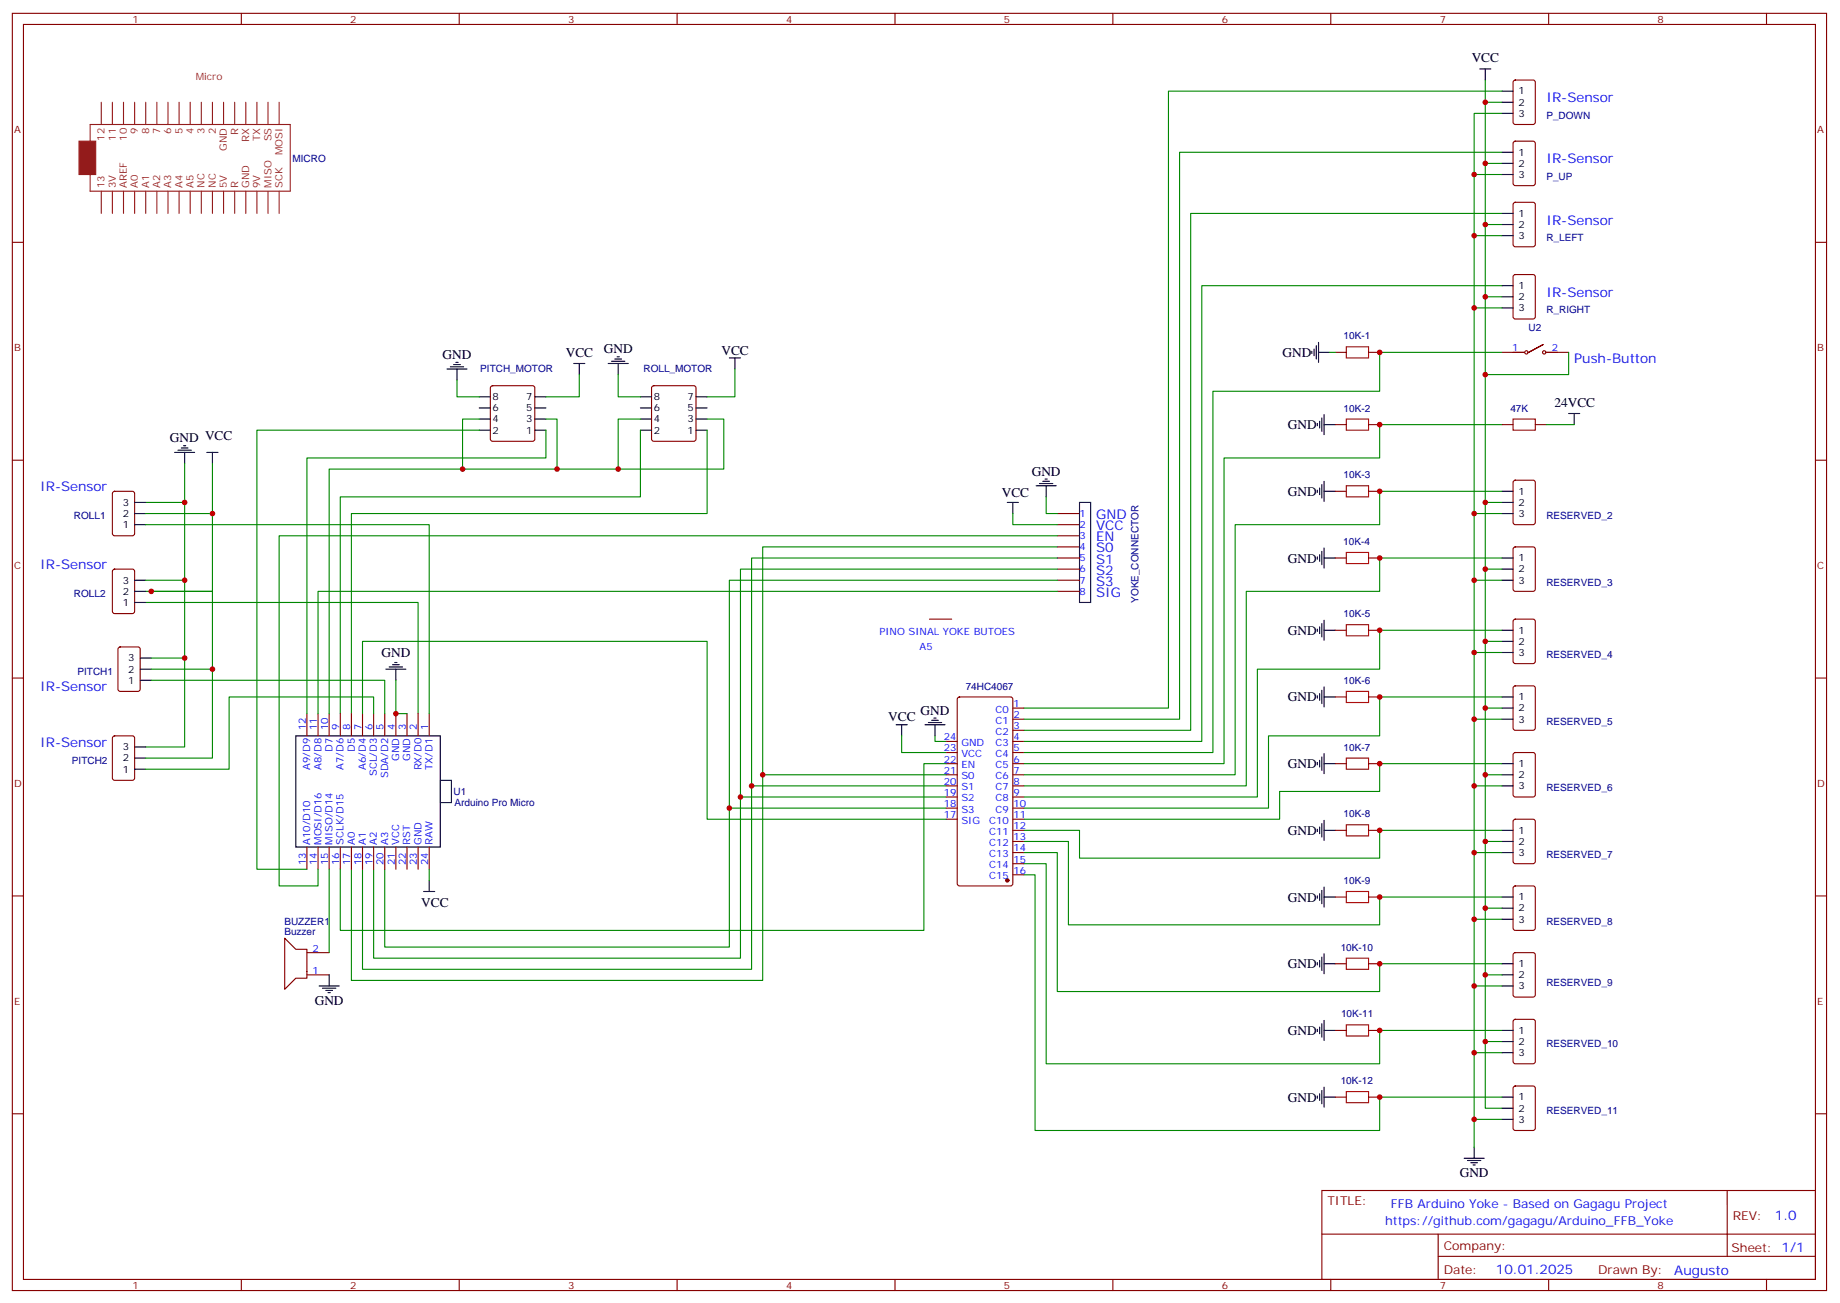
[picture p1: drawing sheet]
<svg xmlns="http://www.w3.org/2000/svg" width="584mm" height="414mm" viewBox="0 0 584 414" stroke-linecap="round" stroke-linejoin="round" font-family="sans-serif">
<g fill="none" stroke="#870000" stroke-width=".35">
<path d="M3.9 4.2h575.7v405.4h-575.7zM7.4 7.8h568.7v398.2h-568.7zM76.6 4.2v3.6M145.7 4.2v3.6M214.9 4.2v3.6M284 4.2v3.6M353.2 4.2v3.6M422.3 4.2v3.6M491.5 4.2v3.6M560.6 4.2v3.6M480.4 25.6l.5-.2h5.6l.7 .4v13l-.4 .7h-5.9l-.7-.5v-12.9zM480.4 45l.5-.2h5.6l.7 .4v13l-.4 .7h-5.9l-.7-.4v-13z"/>
<path d="M3.9 76.9h3.5M480.4 64.4l.5-.2h5.6l.7 .4v13l-.4 .7h-5.9l-.7-.4v-13zM576.1 76.9h3.5M480.4 87.3l.5-.2h5.6l.7 .5v12.9l-.4 .7h-5.9l-.7-.4v-13zM423.7 111.8h3.5M434.3 111.8h3.5M476.6 111.8h7.1M489.7 109.4l-4.6 2.4 4.6-2.4M490.7 111.8h7.1M155.8 122.6l.5-.2h12.7l.5 .2 .2 .5v16.2l-.2 .5-.5 .3h-12.7l-.5-.3-.2-.5v-16.2zM207 122.6l.5-.2h12.7l.5 .2 .2 .5v16.2l-.3 .5-.4 .3h-12.7l-.5-.3-.2-.5v-16.2zM423.7 134.8h3.5"/>
<path d="M434.3 134.8h3.5M476.6 134.8h3.6M487.2 134.8h3.5M3.9 146h3.5M35.9 156.1l.5-.2h5.6l.7 .5v12.9l-.4 .7h-5.9l-.7-.4v-13zM423.7 155.9h3.5M434.3 155.9h3.5M480.4 152.6l.5-.2h5.6l.7 .4v13l-.4 .7h-5.9l-.7-.5v-12.9zM576.1 146h3.5M335.5 163h7.1M335.5 166.5h7.1M335.5 170h7.1"/>
<path d="M335.5 173.6h7.1M335.5 177.1h7.1M423.7 177.1h3.5M434.3 177.1h3.5M480.4 173.8l.5-.2h5.6l.7 .4v13l-.4 .6-5.9 .1-.7-.5v-12.9zM35.9 180.8l.5-.2h5.6l.7 .5v12.9l-.4 .7h-5.9l-.7-.4v-13zM295 196.5h7M335.5 180.6h7.1M335.5 184.1h7.1M335.5 187.7h7.1M480.4 196.7l.5-.2h5.6l.7 .4v13l-.4 .7h-5.9l-.7-.5v-12.9zM3.9 215.2h3.5"/>
<path d="M37.7 205.5l.4-.2h5.7l.6 .4 .1 13-.5 .7h-5.9l-.6-.4-.1-13zM423.7 200h3.5M434.3 200h3.5M480.4 217.9l.5-.2h5.6l.7 .4v13l-.4 .6-5.9 .1-.7-.5v-12.9zM576.1 215.2h3.5M35.9 233.7l.5-.2h5.6l.7 .5v12.9l-.4 .7h-5.9l-.7-.4v-13zM97.4 226.5v7M100.9 226.5v7M104.5 226.5v7M108 226.5v7M111.5 226.5v7M115 226.5v7"/>
<path d="M118.6 226.5v7M122.1 226.5v7M125.6 226.5v7M129.2 226.5v7M132.7 226.5v7M136.2 226.5v7M300.2 235.3h3.6M300.2 238.8h3.6M304 221.4l.5-.2h16.2l.7 .4v58.9l-.4 .6-16.5 .1-.7-.5v-58.8zM321.4 224.7h3.5M321.4 228.2h3.5M321.4 231.8h3.5"/>
<path d="M321.4 235.3h3.5M321.4 238.8h3.5M423.7 221.2h3.5M434.3 221.2h3.5M480.4 239l.5-.2h5.6l.7 .5v12.9l-.4 .7h-5.9l-.7-.4v-13zM300.2 242.4h3.6M300.2 245.9h3.6M300.2 249.4h3.6M300.2 252.9h3.6M300.2 256.5h3.6M300.2 260h3.6M321.4 242.4h3.5"/>
<path d="M321.4 245.9h3.5M321.4 249.4h3.5M321.4 252.9h3.5M321.4 256.5h3.5M321.4 260h3.5M423.7 242.4h3.5M434.3 242.4h3.5M97.4 268.8v7.1M100.9 268.8v7.1M104.5 268.8v7.1M108 268.8v7.1M111.5 268.8v7.1"/>
<path d="M115 268.8v7.1M118.6 268.8v7.1M122.1 268.8v7.1M125.6 268.8v7.1M129.2 268.8v7.1M132.7 268.8v7.1M136.2 268.8v7.1M321.4 263.5h3.5M321.4 267.1h3.5M321.4 270.6h3.5M321.4 274.1h3.5M321.4 277.6h3.5"/>
<path d="M423.7 263.5h3.5M434.3 263.5h3.5M480.4 260.2l.5-.2h5.6l.7 .4v13l-.4 .7h-5.9l-.7-.5v-12.9zM3.9 284.3h3.5M90.3 297.7l3.6 3.6h3.5v9.1h-3.5l-3.6 3.6zM423.7 284.7h3.5M434.3 284.7h3.5M480.4 281.4l.5-.2h5.6l.7 .4v13l-.4 .6-5.9 .1-.7-.5v-12.9zM576.1 284.3h3.5M97.4 309.4h7.1M97.4 302.3h7.1M423.7 305.9h3.5"/>
<path d="M434.3 305.9h3.5M480.4 302.5l.5-.2h5.6l.7 .5v12.9l-.4 .7h-5.9l-.7-.4v-13zM423.7 327h3.5M434.3 327h3.5M480.4 323.7l.5-.2h5.6l.7 .4v13l-.4 .7h-5.9l-.7-.5v-12.9zM3.9 353.5h3.5M423.7 348.2h3.5M434.3 348.2h3.5M480.4 344.9l.5-.2h5.6l.7 .4v13l-.4 .6-5.9 .1-.7-.5v-12.9zM576.1 353.5h3.5M419.5 377.8h156.6v28.2h-156.6zM548.1 377.8v20.9"/>
<path d="M419.5 391.7h156.5M456.4 398.7h119.6M456.4 391.7v14.1M76.6 406v3.6M145.7 406v3.6M214.9 406v3.6M284 406v3.6M353.2 406v3.6M422.3 406v3.6M491.5 406v3.6M560.6 406v3.6"/>
<circle cx="484.4" cy="111.8" r=".53"/>
<circle cx="490" cy="111.8" r=".53"/>
</g>
<g fill="none" stroke="#000" stroke-width=".35">
<path d="M469.6 21.9h3.5M471.3 21.9v3.5M476.6 36h3.6M476.6 28.9h3.6M476.6 32.5h3.6M476.6 55.4h3.6M476.6 48.3h3.6M476.6 51.9h3.6M476.6 74.8h3.6M476.6 67.7h3.6M476.6 71.3h3.6M476.6 97.7h3.6"/>
<path d="M476.6 90.7h3.6M476.6 94.2h3.6M141.9 117.1h6.3M142.9 116.4h4.2M144 115.7h2.1M144.7 115h.7M145 117.1v3.5M182.1 115.4h3.5M183.8 115.4v3.5M193 115.4h6.4M194.1 114.7h4.2M195.1 113.9h2.1"/>
<path d="M195.8 113.2h.7M196.2 115.4v3.5M231.5 113.6h3.5M233.2 113.6v3.5M416.3 111.5v.7M417 110.8v2.1M417.7 109.7v4.2M418.4 111.8h3.6M418.4 108.7v6.3M152.1 136.5h3.5M152.1 133h3.5M152.1 129.5h3.5"/>
<path d="M152.1 125.9h3.5M169.7 136.5h3.5M169.7 133h3.5M169.7 129.5h3.5M169.7 125.9h3.5M203.2 136.5h3.6M203.2 133h3.6M203.2 129.5h3.6M203.2 125.9h3.6M220.9 136.5h3.5M220.9 133h3.5M220.9 129.5h3.5"/>
<path d="M220.9 125.9h3.5M418.1 134.4v.7M418.8 133.7v2.1M419.5 132.6v4.3M420.2 131.6v6.3M420.2 134.8h3.5M497.8 131.2h3.5M499.6 131.2v3.6M42.7 159.5h3.5M55.4 143.6h6.4M56.5 142.9h4.2M57.5 142.2h2.2"/>
<path d="M58.2 141.5h.7M58.6 143.6v3.5M65.7 143.6h3.5M67.4 143.6v3.5M319.7 159.5h3.5M321.4 159.5v3.5M328.8 154.2h6.4M329.9 153.5h4.2M330.9 152.8h2.2M331.6 152h.8M332 154.2v3.5M342.6 159.5h3.5v31.7h-3.5z"/>
<path d="M418.1 155.6v.7M418.8 154.9v2.1M419.5 153.8v4.2M420.2 152.8v6.3M420.2 155.9h3.5M476.6 159.5h3.6M476.6 155.9h3.6M42.7 166.5h3.5M42.7 163h3.5M418.1 176.7v.7M418.8 176v2.2M419.5 175v4.2"/>
<path d="M420.2 173.9v6.4M420.2 177.1h3.5M476.6 163h3.6M476.6 177.1h3.6M42.7 184.1h3.5M42.7 191.2h3.5M42.7 187.7h3.5M418.1 199.7v.7M418.8 199v2.1M419.5 197.9v4.2M420.2 196.8v6.4M476.6 184.1h3.6"/>
<path d="M476.6 180.6h3.6M44.5 212.4h3.5M44.5 208.8h3.5M44.5 215.9h3.5M122.4 212.4h6.4M123.5 211.7h4.2M124.6 211h2.1M125.3 210.3h.7M125.6 212.4v3.5M419.5 219.1v4.2M420.2 218v6.4M420.2 200h3.5"/>
<path d="M476.6 207.1h3.6M476.6 200h3.6M476.6 203.6h3.6M42.7 237.1h3.5M93.9 233.5h45.8v35.3h-45.8zM284.4 230h3.5M286.1 230v3.5M293.5 230h6.4M294.6 229.3h4.2M295.7 228.6h2.1M296.4 227.9h.7M296.7 230v3.5"/>
<path d="M418.1 220.8v.7M418.8 220.1v2.1M420.2 239.2v6.3M420.2 221.2h3.5M476.6 228.2h3.6M476.6 221.2h3.6M476.6 224.7h3.6M42.7 244.1h3.5M42.7 240.6h3.5M139.7 247.6h3.6v7.1h-3.6zM418.1 242v.7M418.8 241.3v2.1"/>
<path d="M419.5 240.2v4.3M420.2 242.4h3.5M476.6 242.4h3.6M476.6 249.4h3.6M476.6 245.9h3.6M136.2 279.4v3.5M418.1 263.2v.7M418.8 262.5v2.1M419.5 261.4v4.2M420.2 260.3v6.4M420.2 263.5h3.5M476.6 263.5h3.6"/>
<path d="M476.6 270.6h3.6M476.6 267.1h3.6M134.4 282.9h3.6M418.1 284.3v.7M418.8 283.6v2.1M419.5 282.6v4.2M420.2 281.5v6.4M420.2 284.7h3.5M476.6 284.7h3.6M476.6 291.7h3.6M476.6 288.2h3.6M101.3 312.9h6.3"/>
<path d="M102.3 313.6h4.3M103.4 314.3h2.1M104.1 315h.7M104.5 309.4v3.5M418.1 305.5v.7M418.8 304.8v2.1M419.5 303.7v4.3M420.2 302.7v6.3M420.2 305.9h3.5M476.6 305.9h3.6M476.6 312.9h3.6M476.6 309.4h3.6"/>
<path d="M418.1 326.7v.7M418.8 326v2.1M419.5 324.9v4.2M420.2 323.8v6.4M420.2 327h3.5M476.6 327h3.6M476.6 334.1h3.6M476.6 330.6h3.6M418.1 347.8v.7M418.8 347.1v2.1M419.5 346.1v4.2M420.2 345v6.4"/>
<path d="M420.2 348.2h3.5M476.6 348.2h3.6M476.6 355.2h3.6M476.6 351.7h3.6M464.6 367.6h6.4M465.7 368.3h4.2M466.8 369h2.1M467.5 369.7h.7M467.8 364.1v3.5"/>
</g>
<circle cx="319.7" cy="279.4" r=".53" fill="#870000" stroke="#870000" stroke-width=".35"/>
<g fill="none" stroke="#008700" stroke-width=".35">
<path d="M471.3 25.4v326.3h5.3M471.3 32.5h5.3M476.6 36h-8.8v328.1M476.6 28.9h-105.8v195.8h-45.9M467.8 55.4h8.8M471.3 51.9h5.3M476.6 48.3h-102.3v179.9h-49.4M467.8 74.8h8.8M471.3 71.3h5.3M476.6 67.7h-98.7v164.1h-53M467.8 97.7h8.8M471.3 94.2h5.3"/>
<path d="M476.6 90.7h-95.2v144.6h-56.5M183.8 118.9v7h-10.6M196.2 118.9v7h7M233.2 117.1v8.8h-8.8M422 111.8h1.7M476.6 111.8h-38.8v12.4h-52.9v114.6h-60M497.8 111.8v7.1h-26.5M145 120.6v5.3h7.1M152.1 133h-5.3v15.9h30v-15.9h-3.6M152.1 136.5h-70.6v139.4h15.9M173.2 136.5v8.8h-75.8v81.2M203.2 136.5v21.2h-95.2v68.8"/>
<path d="M203.2 133h-7v15.9h-19.4M224.4 136.5v26.5h-112.9v63.5M224.4 133h5.3v15.9h-33.5M476.6 134.8h-38.8v10.5h-49.4v97.1h-63.5M490.7 134.8h8.9M46.2 159.5h12.4v49.3M58.6 147.1v12.4M67.4 147.1v40.6h-19.4M146.8 148.9h-42.3v77.6M332 157.7v5.3h3.5M471.3 159.5h5.3M476.6 155.9h-38.8v10.6h-45.8v79.4h-67.1"/>
<path d="M46.2 166.5h90v60M46.2 163h21.2M321.4 163v3.5h14.1M335.5 177.1h-97v130.5h-123.5v-31.7M335.5 173.6h-93.5v72.3M335.5 170h-246.9v111.2h12.3v-5.3M467.8 163h8.8M476.6 177.1h-38.8v10.6h-42.3v61.7h-70.6M46.2 191.2h86.5v35.3M46.2 187.7h21.2v24.7M46.2 184.1h12.4M335.5 180.6h-100.5v72.3h65.2"/>
<path d="M335.5 184.1h-104v116.5h-109.4v-24.7M335.5 187.7h-234.6v38.8M467.8 184.1h8.8M471.3 180.6h5.3M48 208.8h10.6v28.3h-12.4M48 212.4h19.4v28.2h-21.2M48 215.9h74.1v10.6M125.6 215.9v10.6h3.6M467.8 207.1h8.8M471.3 203.6h5.3M476.6 200h-38.8v12.4h-38.8v40.5h-74.1M115 226.5v-22.9h109.4v56.4h75.8"/>
<path d="M118.6 226.5v-5.3h-45.9v22.9h-26.5M286.1 233.5v5.3h14.1M296.7 233.5v1.8h3.5M467.8 228.2h8.8M471.3 224.7h5.3M476.6 221.2h-38.8v12.3h-35.2v23h-77.7M231.5 256.5h68.7M235 252.9v51.2h-116.4v-28.2M238.5 249.4h61.7M300.2 245.9h-58.2v65.2h-130.5v-35.2M300.2 242.4h-7v52.9h-185.2v-19.4M467.8 249.4h8.8"/>
<path d="M471.3 245.9h5.3M476.6 242.4h-38.8v8.8h-31.7v8.8h-81.2M104.5 275.9v26.4M136.2 275.9v3.5M324.9 277.6h3.6v81.2h109.3v-10.6h38.8M324.9 274.1h7.1v63.5h105.8v-10.6h38.8M324.9 270.6h10.6v44.1h102.3v-8.8h38.8M324.9 267.1h14.2v26.4h98.7v-8.8h38.8M324.9 263.5h17.7v8.8h95.2v-8.8h38.8M467.8 270.6h8.8M471.3 267.1h5.3M467.8 291.7h8.8"/>
<path d="M471.3 288.2h5.3M467.8 312.9h8.8M471.3 309.4h5.3M467.8 334.1h8.8M471.3 330.6h5.3M467.8 355.2h8.8"/>
</g>
<g fill="none" stroke="#a10000" stroke-width=".35">
<path d="M427.2 110.1h7.1v3.5h-7.1zM427.2 133h7.1v3.5h-7.1zM480.2 133h7v3.5h-7zM427.2 154.2h7.1v3.5h-7.1zM427.2 175.3h7.1v3.6h-7.1zM427.2 198.3h7.1v3.5h-7.1zM427.2 219.4h7.1v3.6h-7.1zM427.2 240.6h7.1v3.5h-7.1zM427.2 261.8h7.1v3.5h-7.1zM427.2 282.9h7.1v3.6h-7.1zM427.2 304.1h7.1v3.5h-7.1zM427.2 325.3h7.1v3.5h-7.1z"/>
<path d="M427.2 346.4h7.1v3.6h-7.1z"/>
</g>
<g fill="none" stroke="#8c2424" stroke-width=".35">
<path d="M28.6 39.5h63.5v21.2h-63.5zM32.1 32.5v7M35.7 32.5v7M39.2 32.5v7M42.7 32.5v7M46.2 32.5v7M49.8 32.5v7M53.3 32.5v7M56.8 32.5v7M60.4 32.5v7M63.9 32.5v7M67.4 32.5v7"/>
<path d="M70.9 32.5v7M74.5 32.5v7M78 32.5v7M81.5 32.5v7M85.1 32.5v7M88.6 32.5v7M32.1 60.7v7M35.7 60.7v7M39.2 60.7v7M42.7 60.7v7M46.2 60.7v7M49.8 60.7v7"/>
<path d="M53.3 60.7v7M56.8 60.7v7M60.4 60.7v7M63.9 60.7v7M67.4 60.7v7M70.9 60.7v7M74.5 60.7v7M78 60.7v7M81.5 60.7v7M85.1 60.7v7M88.6 60.7v7"/>
</g>
<path d="M25.1 44.8h5.3v10.6h-5.3z" fill="#8c2424" stroke="#8c2424" stroke-width=".35"/>
<g fill="#c00">
<circle cx="235" cy="252.9" r=".88"/>
<circle cx="467.8" cy="355.2" r=".88"/>
<circle cx="467.8" cy="334.1" r=".88"/>
<circle cx="467.8" cy="312.9" r=".88"/>
<circle cx="467.8" cy="291.7" r=".88"/>
<circle cx="467.8" cy="270.6" r=".88"/>
<circle cx="467.8" cy="249.4" r=".88"/>
<circle cx="467.8" cy="228.2" r=".88"/>
<circle cx="467.8" cy="207.1" r=".88"/>
<circle cx="467.8" cy="184.1" r=".88"/>
<circle cx="467.8" cy="163" r=".88"/>
<circle cx="467.8" cy="97.7" r=".88"/>
<circle cx="467.8" cy="74.8" r=".88"/>
<circle cx="467.8" cy="55.4" r=".88"/>
<circle cx="471.3" cy="330.6" r=".88"/>
<circle cx="471.3" cy="309.4" r=".88"/>
<circle cx="471.3" cy="288.2" r=".88"/>
<circle cx="471.3" cy="267.1" r=".88"/>
<circle cx="471.3" cy="245.9" r=".88"/>
<circle cx="471.3" cy="224.7" r=".88"/>
<circle cx="471.3" cy="203.6" r=".88"/>
<circle cx="471.3" cy="180.6" r=".88"/>
<circle cx="471.3" cy="159.5" r=".88"/>
<circle cx="471.3" cy="94.2" r=".88"/>
<circle cx="471.3" cy="71.3" r=".88"/>
<circle cx="471.3" cy="51.9" r=".88"/>
<circle cx="471.3" cy="32.5" r=".88"/>
<circle cx="437.8" cy="348.2" r=".88"/>
<circle cx="437.8" cy="327" r=".88"/>
<circle cx="437.8" cy="305.9" r=".88"/>
<circle cx="437.8" cy="284.7" r=".88"/>
<circle cx="437.8" cy="263.5" r=".88"/>
<circle cx="437.8" cy="242.4" r=".88"/>
<circle cx="437.8" cy="221.2" r=".88"/>
<circle cx="437.8" cy="200" r=".88"/>
<circle cx="437.8" cy="177.1" r=".88"/>
<circle cx="437.8" cy="155.9" r=".88"/>
<circle cx="437.8" cy="134.8" r=".88"/>
<circle cx="58.6" cy="184.1" r=".88"/>
<circle cx="67.4" cy="212.4" r=".88"/>
<circle cx="48" cy="187.7" r=".88"/>
<circle cx="67.4" cy="163" r=".88"/>
<circle cx="231.5" cy="256.5" r=".88"/>
<circle cx="238.5" cy="249.4" r=".88"/>
<circle cx="242" cy="245.9" r=".88"/>
<circle cx="58.6" cy="159.5" r=".88"/>
<circle cx="58.6" cy="208.8" r=".88"/>
<circle cx="471.3" cy="118.9" r=".88"/>
<circle cx="437.8" cy="111.8" r=".88"/>
<circle cx="176.8" cy="148.9" r=".88"/>
<circle cx="196.2" cy="148.9" r=".88"/>
<circle cx="146.8" cy="148.9" r=".88"/>
<circle cx="125.6" cy="226.5" r=".88"/>
</g>
<g font-size="4.2">
<text x="467" y="19.7">VCC</text>
<text x="140.4" y="113.9">GND</text>
<text x="179.6" y="113.3">VCC</text>
<text x="191.6" y="112.2">GND</text>
<text x="229" y="112.5">VCC</text>
<text x="407" y="113.3">GND</text>
<text x="493.3" y="129.1">24VCC</text>
<text x="408.7" y="136.2">GND</text>
<text x="53.9" y="140.3">GND VCC</text>
<text x="327.4" y="151">GND</text>
<text x="317.9" y="157.7">VCC</text>
<text x="408.7" y="157.4">GND</text>
<text x="408.7" y="178.5">GND</text>
<text x="408.7" y="201.5">GND</text>
<text x="121" y="208.5">GND</text>
<text x="292.1" y="226.8">GND</text>
<text x="408.7" y="222.6">GND</text>
<text x="281.9" y="229">VCC</text>
<text x="408.7" y="243.8">GND</text>
<text x="408.7" y="265">GND</text>
<text x="133.7" y="287.9">VCC</text>
<text x="408.7" y="286.1">GND</text>
<text x="408.7" y="307.3">GND</text>
<text x="99.9" y="318.9">GND</text>
<text x="408.7" y="328.5">GND</text>
<text x="408.7" y="349.6">GND</text>
<text x="463.2" y="373.6">GND</text>
</g>
<g font-size="4.2" fill="#00f">
<text x="490.7" y="32.5">IR-Sensor</text>
<text x="490.7" y="51.9">IR-Sensor</text>
<text x="490.7" y="71.3">IR-Sensor</text>
<text x="490.7" y="94.2">IR-Sensor</text>
<text x="499.6" y="115.4">Push-Button</text>
<text x="12.7" y="155.9">IR-Sensor</text>
<text x="347.9" y="164.7">GND</text>
<text x="347.9" y="168.3">VCC</text>
<text x="347.9" y="171.8">EN</text>
<text x="347.9" y="175.3">S0</text>
<text x="347.9" y="178.9">S1</text>
<text x="12.7" y="180.6">IR-Sensor</text>
<text x="347.9" y="182.4">S2</text>
<text x="347.9" y="185.9">S3</text>
<text x="347.9" y="189.4">SIG</text>
<text x="12.7" y="219.4">IR-Sensor</text>
<text x="12.7" y="237.1">IR-Sensor</text>
<text x="563.3" y="387.1">1.0</text>
<text x="474.7" y="404.5">10.01.2025</text>
<text x="531.3" y="404.6">Augusto</text>
</g>
<g font-size="3.9" fill="#800">
<text x="421.3" y="382.4">TITLE:</text>
<text x="549.9" y="387.1">REV:</text>
<text x="458.2" y="396.6">Company:</text>
<text x="549.5" y="397.2">Sheet: 1/1</text>
<text x="458.2" y="404.3">Date:</text>
<text x="507.2" y="404.4">Drawn By:</text>
</g>
<g font-size="3.9" fill="#00f">
<text x="441.4" y="383.5">FFB Arduino Yoke - Based on Gagagu Project</text>
<text x="439.6" y="388.8">https://github.com/gagagu/Arduino_FFB_Yoke</text>
</g>
<g font-size="3.2" fill="#800">
<text x="42" y="7.2">1</text>
<text x="111.2" y="7.2">2</text>
<text x="180.3" y="7.2">3</text>
<text x="249.4" y="7.2">4</text>
<text x="318.6" y="7.2">5</text>
<text x="387.7" y="7.2">6</text>
<text x="456.9" y="7.2">7</text>
<text x="526" y="7.2">8</text>
<text x="4.4" y="42.3">A</text>
<text x="576.7" y="42.3">A</text>
<text x="4.4" y="111.5">B</text>
<text x="576.7" y="111.5">B</text>
<text x="4.4" y="180.6">C</text>
<text x="576.7" y="180.6">C</text>
<text x="4.4" y="249.8">D</text>
<text x="576.7" y="249.8">D</text>
<text x="4.4" y="318.9">E</text>
<text x="576.7" y="318.9">E</text>
<text x="42" y="409">1</text>
<text x="111.2" y="409">2</text>
<text x="180.3" y="409">3</text>
<text x="249.4" y="409">4</text>
<text x="318.6" y="409">5</text>
<text x="387.7" y="409">6</text>
<text x="456.9" y="409">7</text>
<text x="526" y="409">8</text>
</g>
<g font-size="3.2" fill="#8d2323">
<text x="62.1" y="25.4">Micro</text>
<text x="33.2" y="44.6" transform="rotate(-90 33.2 44.6)">12</text>
<text x="36.7" y="44.6" transform="rotate(-90 36.7 44.6)">11</text>
<text x="40.3" y="44.6" transform="rotate(-90 40.3 44.6)">10</text>
<text x="43.8" y="42.6" transform="rotate(-90 43.8 42.6)">9</text>
<text x="47.3" y="42.6" transform="rotate(-90 47.3 42.6)">8</text>
<text x="50.8" y="42.6" transform="rotate(-90 50.8 42.6)">7</text>
<text x="54.4" y="42.6" transform="rotate(-90 54.4 42.6)">6</text>
<text x="57.9" y="42.6" transform="rotate(-90 57.9 42.6)">5</text>
<text x="61.4" y="42.6" transform="rotate(-90 61.4 42.6)">4</text>
<text x="64.9" y="42.6" transform="rotate(-90 64.9 42.6)">3</text>
<text x="68.5" y="42.6" transform="rotate(-90 68.5 42.6)">2</text>
<text x="72" y="47.9" transform="rotate(-90 72 47.9)">GND</text>
<text x="75.5" y="42.8" transform="rotate(-90 75.5 42.8)">R</text>
<text x="79.1" y="45" transform="rotate(-90 79.1 45)">RX</text>
<text x="82.6" y="44.7" transform="rotate(-90 82.6 44.7)">TX</text>
<text x="86.1" y="44.9" transform="rotate(-90 86.1 44.9)">SS</text>
<text x="89.6" y="49.2" transform="rotate(-90 89.6 49.2)">MOSI</text>
<text x="33.2" y="59.6" transform="rotate(-90 33.2 59.6)">13</text>
<text x="36.7" y="59.6" transform="rotate(-90 36.7 59.6)">3V</text>
<text x="40.3" y="59.6" transform="rotate(-90 40.3 59.6)">AREF</text>
<text x="43.8" y="59.6" transform="rotate(-90 43.8 59.6)">A0</text>
<text x="47.3" y="59.6" transform="rotate(-90 47.3 59.6)">A1</text>
<text x="50.8" y="59.6" transform="rotate(-90 50.8 59.6)">A2</text>
<text x="54.4" y="59.6" transform="rotate(-90 54.4 59.6)">A3</text>
<text x="57.9" y="59.6" transform="rotate(-90 57.9 59.6)">A4</text>
<text x="61.4" y="59.6" transform="rotate(-90 61.4 59.6)">A5</text>
<text x="64.9" y="59.6" transform="rotate(-90 64.9 59.6)">NC</text>
<text x="68.5" y="59.6" transform="rotate(-90 68.5 59.6)">NC</text>
<text x="72" y="59.6" transform="rotate(-90 72 59.6)">5V</text>
<text x="75.5" y="59.6" transform="rotate(-90 75.5 59.6)">R</text>
<text x="79.1" y="59.6" transform="rotate(-90 79.1 59.6)">GND</text>
<text x="82.6" y="59.6" transform="rotate(-90 82.6 59.6)">9V</text>
<text x="86.1" y="59.6" transform="rotate(-90 86.1 59.6)">MISO</text>
<text x="89.6" y="59.6" transform="rotate(-90 89.6 59.6)">SCK</text>
</g>
<g font-size="3.2">
<text x="481.9" y="30">1</text>
<text x="481.9" y="33.5">2</text>
<text x="481.9" y="37">3</text>
<text x="481.9" y="49.4">1</text>
<text x="481.9" y="52.9">2</text>
<text x="481.9" y="56.4">3</text>
<text x="481.9" y="68.8">1</text>
<text x="481.9" y="75.8">3</text>
<text x="481.9" y="72.3">2</text>
<text x="481.9" y="91.7">1</text>
<text x="481.9" y="95.2">2</text>
<text x="481.9" y="98.8">3</text>
<text x="156.3" y="130.5">6</text>
<text x="156.3" y="127">8</text>
<text x="167" y="130.5">5</text>
<text x="167" y="127">7</text>
<text x="207.5" y="130.5">6</text>
<text x="207.5" y="127">8</text>
<text x="218.2" y="130.5">5</text>
<text x="218.2" y="127">7</text>
<text x="156.3" y="137.6">2</text>
<text x="156.3" y="134.1">4</text>
<text x="167" y="137.6">1</text>
<text x="167" y="134.1">3</text>
<text x="207.5" y="137.6">2</text>
<text x="207.5" y="134.1">4</text>
<text x="218.2" y="137.6">1</text>
<text x="218.2" y="134.1">3</text>
<text x="38.9" y="160.5">3</text>
<text x="481.9" y="157">1</text>
<text x="481.9" y="160.5">2</text>
<text x="38.9" y="167.6">1</text>
<text x="38.9" y="164">2</text>
<text x="481.9" y="164">3</text>
<text x="481.9" y="178.2">1</text>
<text x="38.9" y="185.2">3</text>
<text x="481.9" y="185.2">3</text>
<text x="481.9" y="181.7">2</text>
<text x="38.9" y="188.7">2</text>
<text x="38.9" y="192.3">1</text>
<text x="481.9" y="201.1">1</text>
<text x="40.7" y="209.9">3</text>
<text x="481.9" y="208.1">3</text>
<text x="481.9" y="204.6">2</text>
<text x="40.7" y="213.4">2</text>
<text x="40.7" y="217">1</text>
<text x="481.9" y="222.2">1</text>
<text x="481.9" y="225.8">2</text>
<text x="481.9" y="229.3">3</text>
<text x="38.9" y="238.1">3</text>
<text x="38.9" y="245.2">1</text>
<text x="38.9" y="241.7">2</text>
<text x="481.9" y="243.4">1</text>
<text x="481.9" y="250.5">3</text>
<text x="481.9" y="246.9">2</text>
<text x="481.9" y="264.6">1</text>
<text x="481.9" y="268.1">2</text>
<text x="481.9" y="271.6">3</text>
<text x="481.9" y="285.7">1</text>
<text x="481.9" y="292.8">3</text>
<text x="481.9" y="289.3">2</text>
<text x="481.9" y="306.9">1</text>
<text x="481.9" y="310.4">2</text>
<text x="481.9" y="314">3</text>
<text x="481.9" y="328.1">1</text>
<text x="481.9" y="335.1">3</text>
<text x="481.9" y="331.6">2</text>
<text x="481.9" y="349.2">1</text>
<text x="481.9" y="352.8">2</text>
<text x="481.9" y="356.3">3</text>
</g>
<g font-size="3.2" fill="#000080">
<text x="490.7" y="37.7">P_DOWN</text>
<text x="92.8" y="51.3">MICRO</text>
<text x="490.7" y="57.1">P_UP</text>
<text x="490.7" y="76.6">R_LEFT</text>
<text x="490.7" y="99.5">R_RIGHT</text>
<text x="426.4" y="107.7">10K-1</text>
<text x="485.1" y="105.1">U2</text>
<text x="152.4" y="118.2">PITCH_MOTOR</text>
<text x="204.2" y="118.2">ROLL_MOTOR</text>
<text x="426.4" y="130.6">10K-2</text>
<text x="479.3" y="130.6">47K</text>
<text x="426.4" y="151.8">10K-3</text>
<text x="23.5" y="164.8">ROLL1</text>
<text x="490.7" y="164.7">RESERVED_2</text>
<text x="426.3" y="172.9">10K-4</text>
<text x="490.7" y="185.9">RESERVED_3</text>
<text x="23.5" y="189.5">ROLL2</text>
<text x="361.3" y="191.4" transform="rotate(-90 361.3 191.4)">YOKE_CONNECTOR</text>
<text x="426.4" y="195.9">10K-5</text>
<text x="490.7" y="208.8">RESERVED_4</text>
<text x="24.6" y="214.2">PITCH1</text>
<text x="306.5" y="218.8">74HC4067</text>
<text x="426.4" y="217">10K-6</text>
<text x="490.7" y="230">RESERVED_5</text>
<text x="426.4" y="238.2">10K-7</text>
<text x="22.8" y="242.4">PITCH2</text>
<text x="490.7" y="251.2">RESERVED_6</text>
<text x="144" y="252.2">U1</text>
<text x="144.3" y="255.9">Arduino Pro Micro</text>
<text x="426.4" y="259.4">10K-8</text>
<text x="490.7" y="272.3">RESERVED_7</text>
<text x="426.4" y="280.5">10K-9</text>
<text x="90.3" y="293.5">BUZZER1</text>
<text x="490.7" y="293.5">RESERVED_8</text>
<text x="90.3" y="296.7">Buzzer</text>
<text x="425.5" y="301.7">10K-10</text>
<text x="490.7" y="312.9">RESERVED_9</text>
<text x="425.6" y="322.9">10K-11</text>
<text x="490.7" y="332.3">RESERVED_10</text>
<text x="425.5" y="344">10K-12</text>
<text x="490.7" y="353.5">RESERVED_11</text>
</g>
<g font-size="3.2" fill="#00f">
<text x="479.9" y="111.5">1</text>
<text x="492.5" y="111.5">2</text>
<text x="342.6" y="164">1</text>
<text x="342.6" y="167.6">2</text>
<text x="342.6" y="171.1">3</text>
<text x="342.6" y="174.6">4</text>
<text x="342.6" y="178.2">5</text>
<text x="342.6" y="181.7">6</text>
<text x="342.6" y="185.2">7</text>
<text x="342.6" y="188.7">8</text>
<text x="279.1" y="201.4">PINO SINAL YOKE BUTOES</text>
<text x="291.8" y="206.4">A5</text>
<text x="315.9" y="226.1">C0</text>
<text x="321.6" y="224.4">1</text>
<text x="321.6" y="227.9">2</text>
<text x="97" y="231.8" transform="rotate(-90 97 231.8)">12</text>
<text x="100.6" y="231.8" transform="rotate(-90 100.6 231.8)">11</text>
<text x="104.1" y="231.8" transform="rotate(-90 104.1 231.8)">10</text>
<text x="107.6" y="231.8" transform="rotate(-90 107.6 231.8)">9</text>
<text x="111.2" y="231.8" transform="rotate(-90 111.2 231.8)">8</text>
<text x="114.7" y="231.8" transform="rotate(-90 114.7 231.8)">7</text>
<text x="118.2" y="231.8" transform="rotate(-90 118.2 231.8)">6</text>
<text x="121.7" y="231.8" transform="rotate(-90 121.7 231.8)">5</text>
<text x="125.3" y="231.8" transform="rotate(-90 125.3 231.8)">4</text>
<text x="128.8" y="231.8" transform="rotate(-90 128.8 231.8)">3</text>
<text x="132.3" y="231.8" transform="rotate(-90 132.3 231.8)">2</text>
<text x="135.9" y="231.8" transform="rotate(-90 135.9 231.8)">1</text>
<text x="315.9" y="229.7">C1</text>
<text x="315.9" y="233.2">C2</text>
<text x="321.6" y="231.4">3</text>
<text x="105.5" y="238.7" transform="rotate(-90 105.5 238.7)">D7</text>
<text x="112.6" y="238.7" transform="rotate(-90 112.6 238.7)">D5</text>
<text x="299.6" y="238.5">23</text>
<text x="299.6" y="234.9">24</text>
<text x="305.1" y="236.7">GND</text>
<text x="315.9" y="236.7">C3</text>
<text x="321.6" y="234.9">4</text>
<text x="321.6" y="238.5">5</text>
<text x="98.5" y="244.3" transform="rotate(-90 98.5 244.3)">A9/D9</text>
<text x="102" y="244.3" transform="rotate(-90 102 244.3)">A8/D8</text>
<text x="109" y="244.3" transform="rotate(-90 109 244.3)">A7/D6</text>
<text x="116.1" y="244.3" transform="rotate(-90 116.1 244.3)">A6/D4</text>
<text x="126.7" y="241.5" transform="rotate(-90 126.7 241.5)">GND</text>
<text x="130.2" y="241.5" transform="rotate(-90 130.2 241.5)">GND</text>
<text x="133.7" y="244.5" transform="rotate(-90 133.7 244.5)">RX/D0</text>
<text x="137.3" y="244.3" transform="rotate(-90 137.3 244.3)">TX/D1</text>
<text x="299.6" y="245.5">21</text>
<text x="299.6" y="242">22</text>
<text x="305.1" y="243.8">EN</text>
<text x="305.1" y="240.2">VCC</text>
<text x="315.9" y="240.2">C4</text>
<text x="315.9" y="243.8">C5</text>
<text x="321.6" y="242">6</text>
<text x="321.6" y="245.5">7</text>
<text x="119.6" y="246.3" transform="rotate(-90 119.6 246.3)">SCL/D3</text>
<text x="123.2" y="246.9" transform="rotate(-90 123.2 246.9)">SDA/D2</text>
<text x="299.6" y="249.1">20</text>
<text x="305.1" y="250.8">S1</text>
<text x="305.1" y="247.3">S0</text>
<text x="315.9" y="247.3">C6</text>
<text x="315.9" y="250.8">C7</text>
<text x="321.6" y="249.1">8</text>
<text x="299.6" y="256.1">18</text>
<text x="299.6" y="252.6">19</text>
<text x="305.1" y="257.9">S3</text>
<text x="305.1" y="254.4">S2</text>
<text x="315.9" y="254.4">C8</text>
<text x="315.9" y="257.9">C9</text>
<text x="321.6" y="252.6">9</text>
<text x="321.6" y="256.1">10</text>
<text x="299.6" y="259.6">17</text>
<text x="305.1" y="261.4">SIG</text>
<text x="313.9" y="261.4">C10</text>
<text x="321.6" y="259.6">11</text>
<text x="321.6" y="263.2">12</text>
<text x="98.5" y="268.1" transform="rotate(-90 98.5 268.1)">A10/D10</text>
<text x="102" y="268.1" transform="rotate(-90 102 268.1)">MOSI/D16</text>
<text x="105.5" y="268.1" transform="rotate(-90 105.5 268.1)">MISO/D14</text>
<text x="109" y="268.1" transform="rotate(-90 109 268.1)">SCLK/D15</text>
<text x="112.6" y="268.1" transform="rotate(-90 112.6 268.1)">A0</text>
<text x="116.1" y="268.1" transform="rotate(-90 116.1 268.1)">A1</text>
<text x="119.6" y="268.1" transform="rotate(-90 119.6 268.1)">A2</text>
<text x="123.2" y="268.1" transform="rotate(-90 123.2 268.1)">A3</text>
<text x="126.7" y="268.1" transform="rotate(-90 126.7 268.1)">VCC</text>
<text x="130.2" y="268.1" transform="rotate(-90 130.2 268.1)">RST</text>
<text x="133.7" y="268.1" transform="rotate(-90 133.7 268.1)">GND</text>
<text x="137.3" y="268.1" transform="rotate(-90 137.3 268.1)">RAW</text>
<text x="313.9" y="264.9">C11</text>
<text x="313.9" y="268.5">C12</text>
<text x="321.6" y="266.7">13</text>
<text x="97" y="274.6" transform="rotate(-90 97 274.6)">13</text>
<text x="100.6" y="274.6" transform="rotate(-90 100.6 274.6)">14</text>
<text x="104.1" y="274.6" transform="rotate(-90 104.1 274.6)">15</text>
<text x="107.6" y="274.6" transform="rotate(-90 107.6 274.6)">16</text>
<text x="111.2" y="274.6" transform="rotate(-90 111.2 274.6)">17</text>
<text x="114.7" y="274.6" transform="rotate(-90 114.7 274.6)">18</text>
<text x="118.2" y="274.6" transform="rotate(-90 118.2 274.6)">19</text>
<text x="121.7" y="274.6" transform="rotate(-90 121.7 274.6)">20</text>
<text x="125.3" y="274.6" transform="rotate(-90 125.3 274.6)">21</text>
<text x="128.8" y="274.6" transform="rotate(-90 128.8 274.6)">22</text>
<text x="132.3" y="274.6" transform="rotate(-90 132.3 274.6)">23</text>
<text x="135.9" y="274.6" transform="rotate(-90 135.9 274.6)">24</text>
<text x="313.9" y="272">C13</text>
<text x="313.9" y="275.5">C14</text>
<text x="321.6" y="270.2">14</text>
<text x="321.6" y="273.8">15</text>
<text x="313.9" y="279">C15</text>
<text x="321.6" y="277.3">16</text>
<text x="99.2" y="302">2</text>
<text x="99.2" y="309">1</text>
</g>
</svg>
